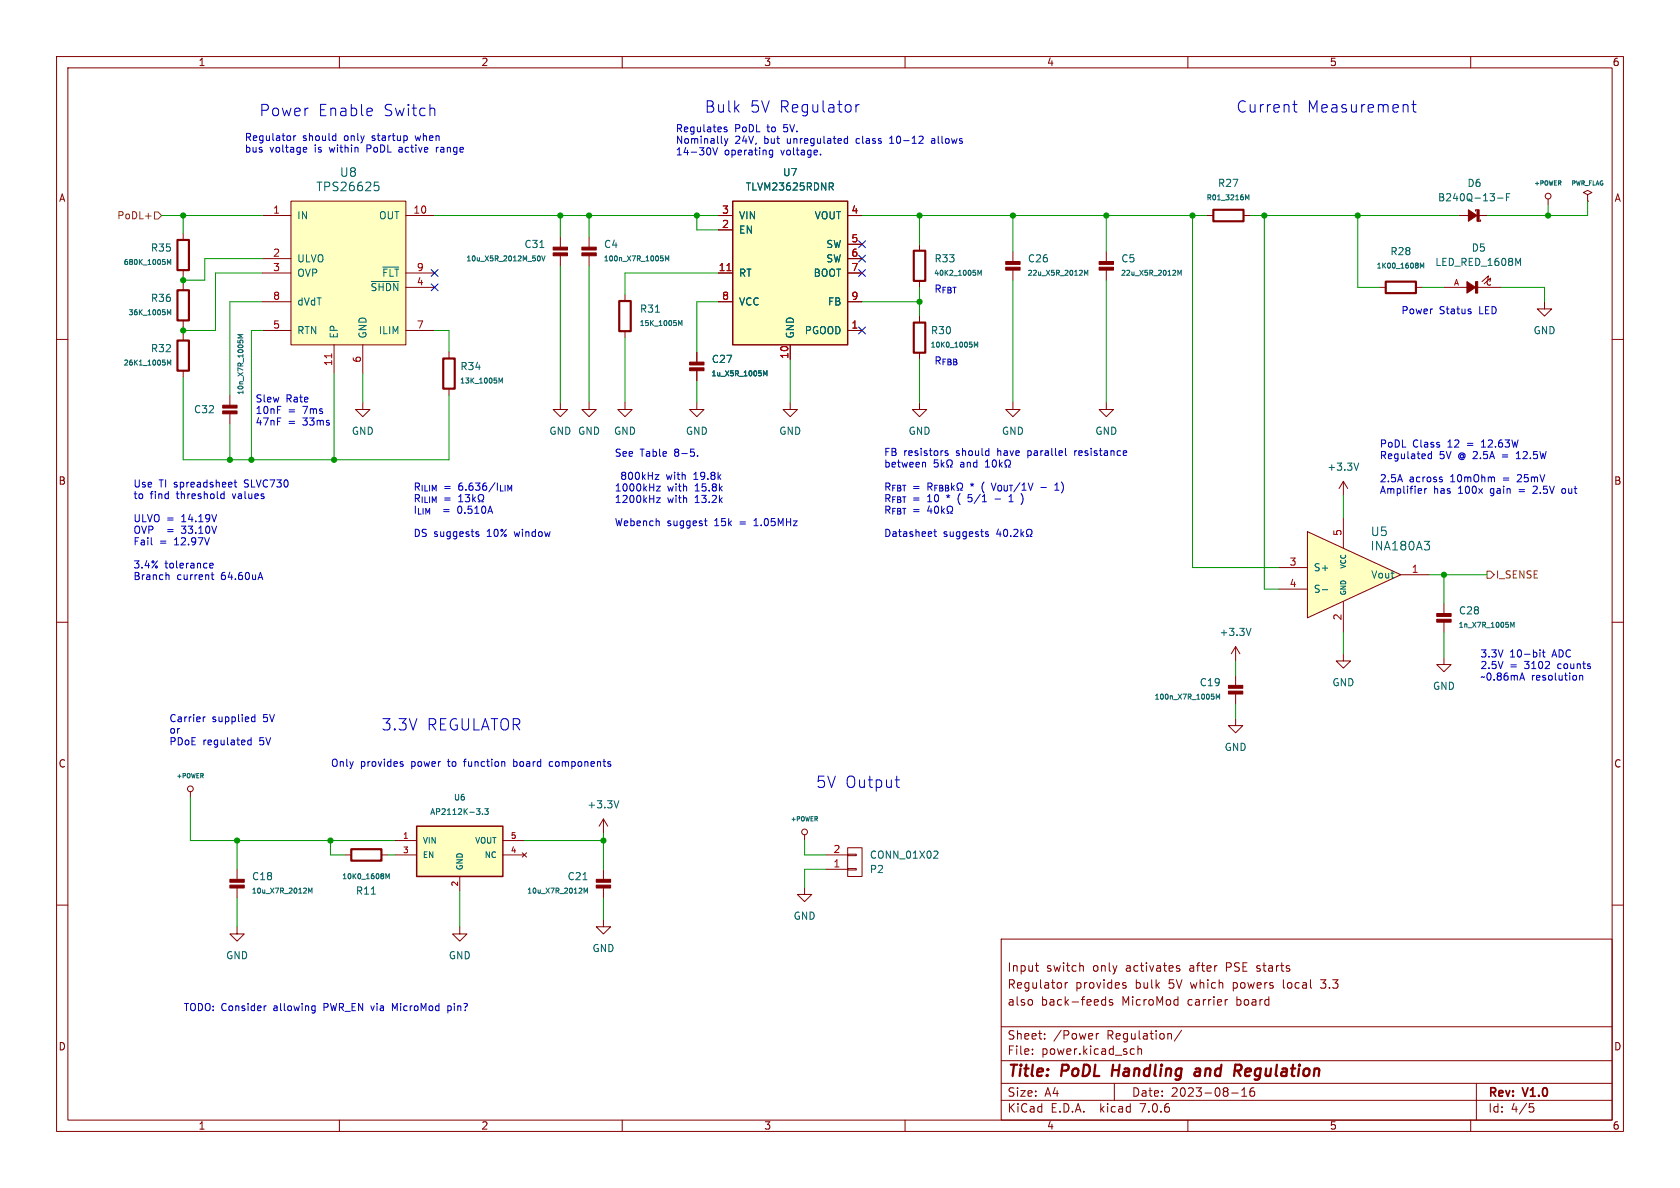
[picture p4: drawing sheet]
<svg xmlns="http://www.w3.org/2000/svg" width="297mm" height="210mm" viewBox="0 0 297 210" stroke-linecap="round" stroke-linejoin="round" font-family="sans-serif">
<g fill="none" stroke="#840000" stroke-width=".18">
<path d="M10 10h277v190h-277zM12 12h273v186h-273zM60 10v2M110 10v2M160 10v2M210 10v2M260 10v2M10 60h2M285 60h2M99.1 71.1v1.3h1.2l-1.2 1.3-1.3-1.3h1.3M195.6 71.1v1.3h1.2l-1.2 1.3-1.3-1.3h1.3M10 110h2"/>
<path d="M285 110h2M10 160h2M285 160h2M177 166h108v32h-108zM182.5 176.8v.8M183 170.7h.6M183.3 171.6l.3 .1M188.3 173.7v1M188.7 173.7l-.2 .1-.2 .2M191.3 170.7l.2 .2v.8M194.9 177.6h.6M194.9 176.8h.6"/>
<path d="M195.5 176.2v1.5M196.7 176.8l-.4-.1-.2 .2 .1 .2 .5 .2v.3h-.6M198.5 173.8h.5M198.5 174.1l.4 .1 .2 .2-.1 .2-.4 .1M208 170.8h.5M208 171.1l.5 .2 .1 .2-.2 .2-.4-.1M208.1 176.7l.1 .1M208.2 176.2v1.5M208.2 177.6l-.1 .1M217 176.7l-.3 .1M233.5 173.2h.9M233.5 174.6l.2 .1"/>
<path d="M60 198v2M110 198v2M160 198v2M177 194.5h108M177 191.5h108M177 187.5h108M177 181.5h108M182.5 186.3v.1M182.5 185.5v.1M184.7 183.6v.1M184.7 182.8v.1M193.8 182.7v1"/>
<path d="M194.2 182.7l-.2 .1-.2 .2M197 191.5v3M200.1 185.4l.4 .1M200.5 186.3l-.4 .1M201.2 185.5l.2-.1 .3 .1 .1 .9M201.2 184.9v1.5M207 182.8l.1 .9M208.9 182.1l-1.3 2M210 198v2M217.7 193.2h1.2M219.5 193.8h.9M219.5 192.7l.5-.4v1.5"/>
<path d="M221.2 192.4a1.17 1.17 0 0 0-.1 1.3h.6l.1-.5-.3-.3h-.3l-.2 .3M260 198v2M261 191.5v6.5M270.4 195.1h.7M270.5 195.7h.4l.3 .3-.2 .5-.5 .1"/>
</g>
<path d="M196.8 188.2l-.3 2M211.4 189l.2-.1 .5 .1M212.2 189.4h-.7a.4 .4 0 0 0-.3 .4 .4 .4 0 0 0 .2 .4l.7-.1M218.4 188.2l.9 .1a.58 .58 0 0 1-.3 1M218.8 189.3l.5 .9" fill="none" stroke="#840000" stroke-width=".4"/>
<path d="M231.1 94l16.5 7.6-16.5 7.6z" fill="#ffffc2"/>
<g fill="none" stroke="#840000" stroke-width=".18">
<path d="M46.4 38.1h5M51.4 35.6h20.4v25.4h-20.4zM71.8 38.1h5M127 38.1h2.5M149.9 38.1h2.5M213.4 38.1h1.1M219.8 38.1h1.2M257.8 38.1h1.8M261.1 37.1h-.2v.2M261.1 38.1h1.8M261.7 38.9v.2h-.2M273.7 35.2v1"/>
<path d="M280.7 34.4l.7-.4-.7-.3-.8 .3 .8 .4v1.2M280.7 35.6h.1M32.4 41.3v1.1M32.4 47.8v1.1M32.4 50.2v1.1M32.4 56.6v1.2M32.4 59.1v1.1M46.4 48.3h5M46.4 45.7h5M46.4 58.4h5M46.4 53.3h5M71.8 48.3h5"/>
<path d="M71.8 50.8h5M71.8 58.4h5M99.1 41.9v1.8M99.1 45.2v1.8M104.1 41.9v1.8M104.1 45.2v1.8M110.5 52.1v1.1M110.5 58.5v1.2M127 48.3h2.5M127 53.3h2.5M127 40.6h2.5M149.9 48.3h2.5"/>
<path d="M149.9 45.7h2.5M149.9 58.4h2.5M149.9 53.3h2.5M149.9 43.2h2.5M162.6 43.2v1.1M162.6 49.7v1.1M162.6 55.9v1.1M179.1 44.5v1.7M179.1 47.8v1.7M195.6 44.5v1.7M195.6 47.8v1.7M243.8 50.8h1.2"/>
<path d="M250.3 50.8h1.2M255.3 50.8h4.4M261 50.8h4.4M263 49.4l.1-.6-1.1 1M273 53.3v1.3h1.3l-1.3 1.3-1.2-1.3h1.2M32.4 65.5v1.2M40.6 69.9v1.7M40.6 73.2v1.7M59.1 61v5M64.1 71.1v1.3h1.3l-1.3 1.3-1.2-1.3h1.2M64.1 61v5M79.4 62.2v1.2"/>
<path d="M79.4 68.7v1.2M104.1 71.1v1.3h1.3l-1.3 1.3-1.2-1.3h1.2M110.5 71.1v1.3h1.3l-1.3 1.3-1.3-1.3h1.3M123.2 71.1v1.3h1.3l-1.3 1.3-1.3-1.3h1.3M123.2 62.2v1.8M123.2 65.5v1.8M139.7 71.1v1.3h1.3l-1.3 1.3-1.3-1.3h1.3M139.7 61v2.5M162.6 71.1v1.3h1.2l-1.2 1.3-1.3-1.3h1.3M162.6 62.4v1.1M179.1 71.1v1.3h1.2l-1.2 1.3-1.3-1.3h1.3M231.1 94l16.5 7.6-16.5 7.6z"/>
<path d="M237.5 85.1v2.5M237.5 91.4v5.5M237.5 85.1l-.8 1.3M237.5 85.1l.8 1.3M218.4 114.3l-.7 1.3M218.4 114.3v2.5M218.4 119.4v1.8M218.4 114.3l.8 1.3M226.1 100.3h5M226.1 104.1h5M237.5 115.6v1.2h1.3l-1.3 1.3-1.3-1.3h1.3M237.5 106.3v5.5"/>
<path d="M247.6 101.6h5.1M255.3 116.2v1.3h1.2l-1.2 1.2-1.3-1.2h1.3M255.3 106.7v1.8M255.3 110v1.8M33.7 140v1M218.4 127v1.3h1.3l-1.3 1.2-1.2-1.2h1.2M218.4 122.7v1.8M41.9 153.7v1.7M41.9 157v1.8M61 151.1h1.1M67.4 151.1h1.2M69.8 151.1h3.9"/>
<path d="M69.8 148.6h3.9M81.3 154.9v2.6M88.9 151.1h3.8M88.9 148.6h3.8M92.3 150.7l.8 .8M93.1 150.7l-.8 .8M106.7 144.8l-.8 1.3M106.7 144.8v2.5M106.7 153.7v1.7M106.7 157v1.8M106.7 144.8l.7 1.3M142.2 147.6v1"/>
<path d="M142.2 156.8v1.3h1.3l-1.3 1.3-1.2-1.3h1.2M146 151.1h3.9M146 153.7h3.9M149.9 151h1.5v.3h-1.5zM149.9 153.5h1.5v.3h-1.5zM149.9 149.9h2.5v5h-2.5zM41.9 163.8v1.3h1.3l-1.3 1.3-1.3-1.3h1.3M81.3 163.8v1.3h1.2l-1.2 1.3-1.3-1.3h1.3M106.7 162.6v1.2h1.2l-1.2 1.3-1.3-1.3h1.3"/>
<circle cx="273.7" cy="34.7" r=".51"/>
<circle cx="33.7" cy="139.4" r=".51"/>
<circle cx="142.2" cy="147.1" r=".51"/>
</g>
<g fill="none" stroke="#006464" stroke-width=".18">
<path d="M66.2 32.2h.7M66.3 32.8h.4l.3 .3-.1 .5-.6 .1M146.6 32.3h.5l.2 .3-.1 .3-.6 .1M146.9 33l.4 .6M220.2 34.4l.3 .7 .3-.7v.9M264.7 35h1M266.3 34.8h.4M266.9 34.2h-.6v1.3M29.6 46.8v-.9l.3 .6 .3-.6v.9M29.6 54.8l.3 .6 .3-.6v.8M42.9 59.1h-.8l.6 .3-.6 .3h.8M65.6 49.8h4.9"/>
<path d="M67.7 47.2h2.8M95.2 45.2a.47 .47 0 0 1 .3 .5 .47 .47 0 0 1-.3 .4M95.4 43.8h.8M95.8 45.2l.3 .9 .3-.9M115.9 55.2h.7M117.6 46.1v-.9l.3 .7 .3-.7v.9M120 56.7l.3 .6 .3-.6v.9M172.9 48.7v-.9l.3 .6 .3-.6v.9M191.7 48.7v-.9l.3 .6 .3-.6v.9M208.2 48.7v-.9l.3 .6 .3-.6v.9M251.1 47.4v-.9l.3 .6 .3-.6v.9M268.4 46.6l.4-.9v1.2"/>
<path d="M29.6 64.5v-.9l.3 .7 .3-.7v.9M88.2 66.8l.3 .7 .3-.7v.9M135 66.4v-.8l.3 .6 .3-.6v.8M172.2 61.4v-.9l.3 .6 .3-.6v.9M240.2 81.9l-.4 1.2M251.8 95.7h.9l-.5 .6M252.4 96.3l.3 .3v.3l-.3 .3M221.2 111.1l-.5 1.2M233.8 104.2h.9M267.1 110.9v-.9l.3 .6 .3-.6v.9M215 123.6v-.9l.3 .6 .3-.6v.9M54.6 157.9v-.9l.3 .6 .3-.6v.9"/>
<path d="M65.6 158.1h.8M68.2 155.3v-.8l.3 .6 .3-.6v.8M84.2 143h.7l-.4 .3M84.8 143.4l.1 .1-.1 .4M85.3 143.9v.1M85.7 143h.6l-.3 .3 .3 .1v.5l-.2 .1-.4-.1M103.1 155.5h.7M103.3 157.9v-.9l.3 .6 .3-.6v.9M109.4 141.5l-.4 1.3M165.3 150.4l.4 .1 .1 .3-.8 .9h.8"/>
</g>
<path d="M214.5 37.1h5.3v2h-5.3zM31.4 51.3h2v5.3h-2zM31.4 42.4h2v5.4h-2zM109.5 53.2h2v5.3h-2zM161.5 44.3h2.1v5.4h-2.1zM161.5 57h2.1v5.4h-2.1zM245 49.8h5.3v2h-5.3zM31.4 60.2h2v5.3h-2zM78.4 63.4h2v5.3h-2zM62.1 150.1h5.3v2h-5.3z" fill="none" stroke="#840000" stroke-width=".38"/>
<g fill="#ffffc2" stroke="#ffffc2" stroke-width=".18">
<path d="M51.4 35.6h20.4v25.4h-20.4z"/>
<path d="M73.7 146.1h15.2v8.8h-15.2z"/>
<path d="M129.5 35.6h20.4v25.4h-20.4z"/>
</g>
<path d="M128.5 47.8h.7M58.6 62.5v.8" fill="none" stroke="#a90000" stroke-width=".18"/>
<g fill="#840000" stroke="#840000" stroke-width=".18">
<path d="M40.6 156.5h2.6v.5h-2.6z"/>
<path d="M40.6 155.4h2.6v.6h-2.6z"/>
<path d="M102.9 44.7h2.5v.5h-2.5z"/>
<path d="M102.9 43.7h2.5v.5h-2.5z"/>
<path d="M39.4 72.6h2.5v.6h-2.5z"/>
<path d="M39.4 71.6h2.5v.5h-2.5z"/>
<path d="M105.4 156.5h2.5v.5h-2.5z"/>
<path d="M105.4 155.4h2.5v.6h-2.5z"/>
<path d="M261.1 37.1h.4v2h-.4z"/>
<path d="M259.6 37.1l1.5 1-1.5 1z"/>
<path d="M121.9 65h2.6v.5h-2.6z"/>
<path d="M121.9 64h2.6v.5h-2.6z"/>
<path d="M217.2 122.2h2.5v.5h-2.5z"/>
<path d="M217.2 121.2h2.5v.5h-2.5z"/>
<path d="M97.8 44.7h2.5v.5h-2.5z"/>
<path d="M97.8 43.7h2.5v.5h-2.5z"/>
<path d="M260.9 49.8h.3v2h-.3z"/>
<path d="M259.3 49.8l1.6 1-1.6 1z"/>
<path d="M194.3 47.2h2.5v.6h-2.5z"/>
<path d="M194.3 46.2h2.5v.5h-2.5z"/>
<path d="M177.8 47.2h2.5v.6h-2.5z"/>
<path d="M177.8 46.2h2.5v.5h-2.5z"/>
<path d="M254 109.5h2.5v.5h-2.5z"/>
<path d="M254 108.5h2.5v.5h-2.5z"/>
</g>
<path d="M129.5 35.6h20.4v25.4h-20.4zM73.7 146.1h15.2v8.8h-15.2z" fill="none" stroke="#840000" stroke-width=".25"/>
<path d="M25.7 38.2h1M27.3 37.5h.6l.7 .6-.7 .6h-.6zM262.9 101h.6l.7 .6-.7 .6h-.6z" fill="none" stroke="#725600" stroke-width=".18"/>
<g fill="none" stroke="#0000c2" stroke-width=".18">
<path d="M65.5 19.1l.2 .1 .1 .4-.9 .2M76.6 19.1l.3 .3v1.1M151.3 18.5v1.3M151.9 18.5a.51 .51 0 0 0-.6 .4M228.5 18.5h.8M228.8 17.8v1.7l.1 .2 .4 .1M248.8 18.6l.1 1.2M249.6 18.5h.7M249.9 17.8v1.7l.1 .2 .3 .1M51.9 24v.8M52.3 24l-.4 .2M53.8 26l.4 .1v.2l-.6 .2"/>
<path d="M54.2 26.8l-.4 .1M59 24l.4 .1M59.4 23.6v1.2M59.4 24.8h-.4M65.7 20.4l-.2 .1M70.7 26l-.1 .1M70.7 26.4l-.2 .2 .2 .3M71.9 24.1v.6M77.1 26v.9M77.5 26l-.4 .3M126 26.1l.4 1.3 .5-1.3M128.1 24.5l.3 .8"/>
<path d="M128.4 25.3l-.2 .4M128.5 22.5h-.3l-.2 .1 .1 .2 .4 .1v.3h-.5M128.7 24.5l-.3 .8M136.6 26.5v1.1l-.2 .2-.3-.1M136.6 26.6l-.4-.1-.2 .3 .1 .5h.5M145.1 27.3v.1M149.2 25.1l.3 .2h.3M149.8 24.1v1.2M149.8 24.6l-.3-.1-.3 .2M157.3 25.3h.7M157.5 24.3l-.2 .1M163 24.1l.2 .2-.1 .3-.7 .7h.8"/>
<path d="M165.1 24.5l-.4 .1M165.1 24.9h-.3l-.1 .1v.3h.4M259.9 55l.2 .2-.2 .3M259.9 54.6l.1 .1M167.6 79.7h-.3l-.2 .2v.1l.5 .2v.3h-.5M188.4 79.3v1l.1 .2M190 79.7v.8M190.2 79.7l-.2 .2M253.1 79.8v1.3M261.9 79h.7M262 78.1h-.1M268.3 80l-.2 .2"/>
<path d="M26.8 96.3h.1M37.1 100l.6-.1-.1-.3h-.3l-.2 .1v.7h.5M39.1 88l.2 .1h.3M39.6 86.9v1.2M39.6 87.4l-.3-.1-.2 .1M41.4 85.3h.5M41.6 84.8v1.1l.3 .2M81.1 88.7h.7M81.2 87.7l-.1 .1M81.5 87.4v1.3M83 87.4l-.4 .5 .4 .1v.6l-.2 .1-.6-.1M83.6 87.4v1.3"/>
<path d="M83.7 88.2l.4 .5M84.1 87.9l-.5 .4M84.2 94.4l.5 .2-.1 .2h-.3M84.2 94.1h.4M84.6 87.6a.6 .6 0 0 0 .2 .9v.2h-.3M85.5 87.6a.6 .6 0 0 1-.3 .9v.2h.3M115.8 83.9h.7l-.7 .9h.7M116.1 86h.6l-.6 .8h.6M116.1 88h.6l-.6 .8h.6M123.3 80.5v.2M124.5 92.1h.5M124.7 91.7v1.1l.3 .1"/>
<path d="M133.3 92.9h.7M133.4 92h-.1M156.6 86.1l.6-.1 .1-.2v-.3l-.7-.1v1.3M156.6 89.5v1.2M156.9 86.1l.4 .6M156.9 90.1l.4 .6M157.3 89.7l-.1 .4h-.6M157.8 86.3h.4M157.8 90.4h.4M158.3 85.8h-.5v1M158.3 89.9h-.5v1M158.7 86.3h.3"/>
<path d="M158.7 85.8h.3l.2 .2-.2 .3 .2 .1 .1 .2-.2 .2h-.4zM158.7 89.9h.3l.2 .2-.2 .3 .2 .1 .1 .2-.2 .2h-.4zM158.7 90.4h.3M159.6 85.8h.5M159.6 89.9h.5M159.9 85.8v1M159.9 89.9v1M163.3 81.7l.3 .2v.7M164.1 86.1l.6-.1 .1-.2-.1-.3-.6-.1v1.3M164.3 89.4l-.3 .9h.8M164.4 86.1l.4 .6M164.6 89.9v.8"/>
<path d="M165.1 94h.5M165.2 81.3l-.1 .6 .2-.1h.4l.2 .5-.3 .3-.5-.2M165.3 93.6v1.1l.3 .1M165.3 89.7l-.1 .6 .1 .3 .2 .1 .4-.2v-.8M165.3 86.3h.3M165.7 85.8h-.4v1M166.1 86.3h.4M166.1 85.8h.4l.2 .2-.2 .3 .2 .1v.2l-.2 .2h-.4zM166.4 81.3v1.3M166.5 89.5v1.2M166.5 82.1l.4 .5M166.6 90.3l.4 .4"/>
<path d="M166.9 81.7l-.5 .5M167 89.9l-.5 .5M167.1 85.8h.4l.2 .2-.2 .3 .2 .1v.2l-.2 .2h-.4zM167.1 86.3h.4M167.4 82.6h.3v-.3a.54 .54 0 0 1-.3-.7 .54 .54 0 0 1 .8-.2 .58 .58 0 0 1-.2 .9v.3h.3M167.4 90.7h.3v-.2a.54 .54 0 0 1-.2-.7 .54 .54 0 0 1 .7-.3 .58 .58 0 0 1-.1 1v.2h.3M168.2 85.4v1.3M168.3 86.2l.4 .5M168.7 85.8l-.5 .5M169.2 86.7h.3v-.3a.54 .54 0 0 1-.3-.7 .54 .54 0 0 1 .8-.3 .58 .58 0 0 1-.1 1v.3h.3M171.1 88.6l.2 .1M171.8 87.4h-.6l-.1 .6 .2-.1"/>
<path d="M174.2 82.6h.7M174.2 81.7l.4-.4v1.3M174.3 94.4l.5 .2-.1 .2h-.4M174.3 94.1h.4M175.2 85.4l.5 1.3M175.5 81.4l.2-.1a.68 .68 0 0 1 .5 .6 .68 .68 0 0 1-.5 .7l-.2-.2-.1-.3zM175.9 88.2h1M176.5 93.5l-.3 .9h.8M176.7 81.3v1.3M176.8 82.1l.4 .5M176.8 94v.8M177.2 81.7l-.5 .5"/>
<path d="M177.6 93.6h.1a.68 .68 0 0 1 .5 .6 .68 .68 0 0 1-.5 .6 .84 .84 0 0 1-.1-1.2zM178 81.3l-.2 .1a.58 .58 0 0 0 .2 .9v.3h-.3M178.3 81.3l.1 .1a.58 .58 0 0 1-.1 .9v.3h.3M178.4 88.7h.7M178.5 87.7l-.1 .1M178.7 94.7v.1M178.7 87.4v1.3M179.2 93.7l.5-.1 .3 .3-.8 .9h.8M180.5 93.6v1.2M180.6 94.4l.4 .4M180.7 87.6a1.48 1.48 0 0 1-.2 1.6M181 94l-.5 .5"/>
<path d="M181.5 94.8h.3v-.2a.54 .54 0 0 1-.3-.7 .54 .54 0 0 1 .8-.3 .58 .58 0 0 1-.2 1v.2h.3M186.5 86.7h.7M186.5 85.8l.4-.4v1.3M251.9 86.4v.8M252.2 86.4l-.3 .2M253.1 80.3l-.4-.1-.2 .3 .1 .5h.5M254.8 84.7l.2 .2-.2 .3M254.8 84.3l.1 .1M268.1 81.1h.7M271.2 85.9l-.2 .2M271.7 86.5l-.7 .7h.8M276.5 86.4h-.3l-.1 .2 .1 .5 .3 .1"/>
<path d="M29.5 101.6l.4 .2v.7M37.3 101.6h.5M37.5 101.2v1.1l.3 .2M46 101.2l.5 1.3M268.8 119.9h.6M269.1 119l.4 1.2M272.2 114.9v.1M272.2 115.3v.8M272.7 115.3h.4M272.8 114.9v1.1l.3 .1M279.3 119.5l.1-.1 .3 .1 .1 .7M279.3 119.4v.8"/>
<path d="M35.9 126.7v.9M36.3 126.7l-.4 .3M44.4 130.4v1.3M44.4 130.9l-.4-.1-.2 .3 .1 .5h.5M44.6 126.8h.5M44.6 127.5h.5M45.1 126.3v1.3M70.9 135.1h.3l.1 .2-.2 .2h-.2M70.9 134.6l.3 .1M89.2 134.7v.8M90.8 134.2v1.3M90.8 135.4l.1 .1"/>
<path d="M90.9 134.6l-.1 .1M97.6 134.6l-.4 .1-.1 .2 .1 .5 .4 .1M158.2 137.9h.8M158.5 138.9l.1 .2 .4 .1M47.1 177.8l-.4 .3M55.3 177.8l.4 .1M55.7 177.8v1l-.1 .2-.3 .1M55.7 178.6l-.4 .1M69.8 178.3l-.4-.9v1.3M79.2 178.6l.3 .1M79.2 177.8v1.3M79.5 177.8l-.3 .1"/>
</g>
<g fill="none" stroke="#009600" stroke-width=".18">
<path d="M28.6 38.1h17.8M32.4 38.1v3.2M76.8 38.1h50.2M99.1 38.1v3.8M104.1 38.1v3.8M123.2 38.1v2.5h3.8M152.4 38.1h61M162.6 38.1v5.1M179.1 38.1v6.4M195.6 38.1v6.4M210.8 38.1v62.2h15.3M221 38.1h36.8"/>
<path d="M223.5 38.1v66h2.6M240 38.1v12.7h3.8M273.7 36.2v1.9M280.7 35.6v2.5h-17.8M32.4 48.9v1.3M32.4 57.8v1.3M46.4 48.3h-8.3v10.1h-5.7M46.4 58.4h-2v22.9M46.4 45.7h-10.2v3.8h-3.8M46.4 53.3h-5.8v16.6M76.8 58.4h2.6v3.8M99.1 47v24.1"/>
<path d="M104.1 47v24.1M110.5 59.7v11.4M127 48.3h-16.5v3.8M127 53.3h-3.8v8.9M152.4 53.3h10.2M162.6 50.8v5.1M179.1 49.5v21.6M195.6 49.5v21.6M251.5 50.8h3.8M265.4 50.8h7.6v2.5M32.4 66.7v14.6h47v-11.4M40.6 74.9v6.4"/>
<path d="M59.1 66v15.3M64.1 66v5.1M123.2 67.3v3.8M139.7 63.5v7.6M162.6 63.5v7.6M237.5 87.6v3.8M218.4 116.8v2.6M237.5 111.8v3.8M252.7 101.6h10.2M255.3 101.6v5.1M255.3 111.8v4.4M218.4 124.5v2.5"/>
<path d="M33.7 141v7.6h36.1M41.9 148.6v5.1M41.9 158.8v5M58.4 148.6v2.5h2.6M68.6 151.1h1.2M81.3 157.5v6.3M92.7 148.6h14M106.7 147.3v6.4M106.7 158.8v3.8M142.2 148.6v2.5h3.8M146 153.7h-3.8v3.1"/>
</g>
<path d="M76.2 50.2l1.2 1.2M76.2 47.7l1.2 1.2M77.4 50.2l-1.2 1.2M77.4 47.7l-1.2 1.2M151.8 42.6l1.2 1.2M151.8 45.1l1.2 1.2M151.8 47.7l1.2 1.2M151.8 57.8l1.2 1.2M153 42.6l-1.2 1.2M153 45.1l-1.2 1.2M153 47.7l-1.2 1.2M153 57.8l-1.2 1.2" fill="none" stroke="#000084" stroke-width=".18"/>
<g fill="#009600" stroke="#009600" stroke-width=".18">
<circle cx="162.6" cy="38.1" r=".46"/>
<circle cx="179.1" cy="38.1" r=".46"/>
<circle cx="162.6" cy="53.3" r=".46"/>
<circle cx="195.6" cy="38.1" r=".46"/>
<circle cx="210.8" cy="38.1" r=".46"/>
<circle cx="104.1" cy="38.1" r=".46"/>
<circle cx="99.1" cy="38.1" r=".46"/>
<circle cx="123.2" cy="38.1" r=".46"/>
<circle cx="32.4" cy="49.5" r=".46"/>
<circle cx="40.6" cy="81.3" r=".46"/>
<circle cx="59.1" cy="81.3" r=".46"/>
<circle cx="44.4" cy="81.3" r=".46"/>
<circle cx="32.4" cy="38.1" r=".46"/>
<circle cx="32.4" cy="58.4" r=".46"/>
<circle cx="255.3" cy="101.6" r=".46"/>
<circle cx="58.4" cy="148.6" r=".46"/>
<circle cx="106.7" cy="148.6" r=".46"/>
<circle cx="41.9" cy="148.6" r=".46"/>
<circle cx="223.5" cy="38.1" r=".46"/>
<circle cx="240" cy="38.1" r=".46"/>
<circle cx="273.7" cy="38.1" r=".46"/>
</g>
<g font-size="2.8" fill="#0000c2">
<text x="45.7" y="20.7">Power</text>
<text x="56.2" y="20.7">Enable</text>
<text x="67.7" y="20.7">Switch</text>
<text x="124.5" y="20.1">Bulk</text>
<text x="132.5" y="20.1">5V Regulator</text>
<text x="218.4" y="20.1">Current</text>
<text x="231" y="20.1">Measurement</text>
<text x="67.3" y="129.3">3.3V</text>
<text x="75.4" y="129.3">REGULATOR</text>
<text x="144.1" y="139.5">5V Output</text>
</g>
<g font-size="2.8" fill="#840000">
<text x="178" y="190.9">Title:</text>
<text x="187.7" y="190.9">PoDL</text>
<text x="197.4" y="190.9">Handling</text>
<text x="212.9" y="190.9">and</text>
<text x="220.6" y="190.9">Regulation</text>
</g>
<g font-size="2.1" fill="#006464">
<text x="55.8" y="34">TPS26625</text>
<text x="60" y="31.5">U8</text>
<text x="242.2" y="95">U5</text>
<text x="242.2" y="97.5">INA180A3</text>
</g>
<g font-size="2.1" fill="#840000">
<text x="178" y="172">Input</text>
<text x="184.9" y="172">switch</text>
<text x="193.2" y="172">only</text>
<text x="199.2" y="172">activates</text>
<text x="210.6" y="172">after</text>
<text x="217.1" y="172">PSE starts</text>
<text x="178" y="178">also</text>
<text x="178" y="175">Regulator</text>
<text x="184" y="178">back-feeds</text>
<text x="190.1" y="175">provides</text>
<text x="198.4" y="178">MicroMod</text>
<text x="200.7" y="175">bulk</text>
<text x="206.8" y="175">5V which</text>
<text x="210.1" y="178">carrier</text>
<text x="218.4" y="175">powers</text>
<text x="218.8" y="178">board</text>
<text x="227.4" y="175">local</text>
<text x="234.2" y="175">3.3</text>
<text x="178" y="184">Sheet:</text>
<text x="186.2" y="184">/Power</text>
<text x="195.7" y="184">Regulation/</text>
<text x="178" y="186.7">File:</text>
<text x="184.1" y="186.7">power.kicad_sch</text>
<text x="178" y="196.9">KiCad</text>
<text x="178" y="194.1">Size:</text>
<text x="184.7" y="194.1">A4</text>
<text x="185.7" y="196.9">E.D.A.</text>
<text x="194.6" y="196.9">kicad</text>
<text x="200" y="194.1">Date:</text>
<text x="201.8" y="196.9">7.0.6</text>
<text x="207" y="194.1">2023-08-16</text>
<text x="263" y="194.3">Rev:</text>
<text x="263" y="196.9">Id:</text>
<text x="267.1" y="196.9">4/5</text>
<text x="269.4" y="194.3">V1.0</text>
</g>
<g font-size="1.8" fill="#840000">
<text x="35" y="11.9">1</text>
<text x="85" y="11.9">2</text>
<text x="135" y="11.9">3</text>
<text x="185" y="11.9">4</text>
<text x="235" y="11.9">5</text>
<text x="285" y="11.9">6</text>
<text x="10.3" y="35.9">A</text>
<text x="285.3" y="35.9">A</text>
<text x="10.3" y="85.9">B</text>
<text x="285.3" y="85.9">B</text>
<text x="10.3" y="135.9">C</text>
<text x="285.3" y="135.9">C</text>
<text x="10.3" y="185.9">D</text>
<text x="285.3" y="185.9">D</text>
<text x="35" y="199.9">1</text>
<text x="85" y="199.9">2</text>
<text x="135" y="199.9">3</text>
<text x="185" y="199.9">4</text>
<text x="235" y="199.9">5</text>
<text x="285" y="199.9">6</text>
</g>
<g font-size="1.8" fill="#0000c2">
<text x="119.4" y="23.5">Regulates</text>
<text x="129.9" y="23.5">PoDL</text>
<text x="135.8" y="23.5">to</text>
<text x="138.8" y="23.5">5V.</text>
<text x="43.2" y="25">Regulator</text>
<text x="43.2" y="27.1">bus</text>
<text x="47.7" y="27.1">voltage</text>
<text x="53.5" y="25">should</text>
<text x="55.7" y="27.1">is</text>
<text x="58.5" y="27.1">within</text>
<text x="60.9" y="25">only</text>
<text x="65.3" y="27.1">PoDL</text>
<text x="66" y="25">startup</text>
<text x="71.2" y="27.1">active</text>
<text x="73.9" y="25">when</text>
<text x="78" y="27.1">range</text>
<text x="119.4" y="25.5">Nominally</text>
<text x="119.4" y="27.6">14-30V</text>
<text x="128" y="27.6">operating</text>
<text x="129.9" y="25.5">24V,</text>
<text x="135.2" y="25.5">but</text>
<text x="138.2" y="27.6">voltage.</text>
<text x="139.4" y="25.5">unregulated</text>
<text x="151.8" y="25.5">class</text>
<text x="158" y="25.5">10-12</text>
<text x="165.5" y="25.5">allows</text>
<text x="165.1" y="51.8">R_{FBT}</text>
<text x="247.6" y="55.6">Power</text>
<text x="254.4" y="55.6">Status</text>
<text x="261.6" y="55.6">LED</text>
<text x="165.1" y="64.5">R_{FBB}</text>
<text x="45.1" y="71.2">Slew</text>
<text x="50.5" y="71.2">Rate</text>
<text x="45.1" y="73.3">10nF</text>
<text x="45.1" y="75.3">47nF</text>
<text x="50.9" y="73.3">=</text>
<text x="50.9" y="75.3">=</text>
<text x="53.7" y="73.3">7ms</text>
<text x="53.7" y="75.3">33ms</text>
<text x="108.6" y="80.8">See</text>
<text x="113.1" y="80.8">Table</text>
<text x="119.3" y="80.8">8-5.</text>
<text x="156.2" y="80.7">FB</text>
<text x="156.2" y="82.7">between</text>
<text x="159.7" y="80.7">resistors</text>
<text x="169.1" y="80.7">should</text>
<text x="169.9" y="82.7">and</text>
<text x="176.6" y="80.7">have</text>
<text x="182.1" y="80.7">parallel</text>
<text x="190.6" y="80.7">resistance</text>
<text x="243.8" y="79.2">PoDL</text>
<text x="243.8" y="81.2">Regulated</text>
<text x="249.7" y="79.2">Class</text>
<text x="254.4" y="81.2">5V</text>
<text x="256" y="79.2">12</text>
<text x="257.9" y="81.2">@ 2.5A</text>
<text x="259.6" y="79.2">=</text>
<text x="262.4" y="79.2">12.63W</text>
<text x="266" y="81.2">=</text>
<text x="268.7" y="81.2">12.5W</text>
<text x="23.5" y="86.3">Use</text>
<text x="23.5" y="88.3">to</text>
<text x="26.5" y="88.3">find</text>
<text x="28.1" y="86.3">TI spreadsheet</text>
<text x="31.3" y="88.3">threshold</text>
<text x="41.4" y="88.3">values</text>
<text x="43.5" y="86.3">SLVC730</text>
<text x="73" y="86.8">R_{ILIM}</text>
<text x="73" y="88.9">R_{ILIM}</text>
<text x="78.4" y="86.8">=</text>
<text x="78.4" y="88.9">=</text>
<text x="81.2" y="86.8">6.636/I_{LIM}</text>
<text x="108.6" y="87">1000kHz</text>
<text x="108.6" y="89">1200kHz</text>
<text x="109.8" y="84.9">800kHz</text>
<text x="117.9" y="84.9">with</text>
<text x="118" y="87">with</text>
<text x="118" y="89">with</text>
<text x="122.9" y="84.9">19.8k</text>
<text x="123" y="87">15.8k</text>
<text x="123" y="89">13.2k</text>
<text x="156.2" y="88.9">R_{FBT} 10</text>
<text x="161.3" y="86.8">=</text>
<text x="161.3" y="88.9">=</text>
<text x="167.6" y="88.9">*</text>
<text x="169.8" y="88.9">(</text>
<text x="171.8" y="88.9">5/1</text>
<text x="171.9" y="86.8">*</text>
<text x="174" y="86.8">(</text>
<text x="176" y="86.8">V_{OUT}/1V</text>
<text x="187.6" y="86.8">1)</text>
<text x="243.8" y="85.3">2.5A</text>
<text x="243.8" y="87.4">Amplifier</text>
<text x="249.1" y="85.3">across</text>
<text x="253.4" y="87.4">has</text>
<text x="256.5" y="85.3">10mOhm</text>
<text x="257.9" y="87.4">100x</text>
<text x="263.7" y="87.4">gain</text>
<text x="266" y="85.3">=</text>
<text x="268.7" y="85.3">25mV</text>
<text x="269" y="87.4">=</text>
<text x="271.7" y="87.4">2.5V</text>
<text x="277" y="87.4">out</text>
<text x="23.5" y="92.4">ULVO =</text>
<text x="23.5" y="94.4">OVP</text>
<text x="29.4" y="94.4">=</text>
<text x="32.2" y="92.4">14.19V</text>
<text x="32.2" y="94.4">33.10V</text>
<text x="73" y="90.9">I_{LIM}=</text>
<text x="73" y="95">DS suggests</text>
<text x="81.2" y="90.9">0.510A</text>
<text x="86.2" y="95">10%</text>
<text x="91.2" y="95">window</text>
<text x="108.6" y="93.1">Webench</text>
<text x="117.9" y="93.1">suggest</text>
<text x="126.4" y="93.1">15k</text>
<text x="131" y="93.1">=</text>
<text x="133.8" y="93.1">1.05MHz</text>
<text x="156.2" y="95">Datasheet</text>
<text x="161.3" y="90.9">=</text>
<text x="166.8" y="95">suggests</text>
<text x="23.5" y="96.5">Fail</text>
<text x="23.5" y="100.6">3.4%</text>
<text x="28.2" y="96.5">=</text>
<text x="29.1" y="100.6">tolerance</text>
<text x="30.9" y="96.5">12.97V</text>
<text x="23.5" y="102.6">Branch</text>
<text x="31.3" y="102.6">current</text>
<text x="39.2" y="102.6">64.60uA</text>
<text x="261.6" y="116.3">3.3V</text>
<text x="261.6" y="118.4">2.5V</text>
<text x="266.9" y="116.3">10-bit</text>
<text x="266.9" y="118.4">=</text>
<text x="269.6" y="118.4">3102</text>
<text x="274.5" y="116.3">ADC</text>
<text x="275.7" y="118.4">counts</text>
<text x="261.6" y="120.4">~0.86mA</text>
<text x="270.7" y="120.4">resolution</text>
<text x="29.8" y="127.7">Carrier</text>
<text x="29.8" y="129.8">or</text>
<text x="29.8" y="131.8">PDoE</text>
<text x="35.9" y="131.8">regulated</text>
<text x="37.5" y="127.7">supplied</text>
<text x="46" y="131.8">5V</text>
<text x="46.6" y="127.7">5V</text>
<text x="58.4" y="135.6">Only</text>
<text x="63.7" y="135.6">provides</text>
<text x="72.8" y="135.6">power</text>
<text x="79.5" y="135.6">to</text>
<text x="82.5" y="135.6">function</text>
<text x="91.4" y="135.6">board</text>
<text x="98" y="135.6">components</text>
<text x="32.4" y="178.8">TODO: Consider</text>
<text x="48.5" y="178.8">allowing</text>
<text x="57.5" y="178.8">PWR_EN via</text>
<text x="70" y="178.8">MicroMod</text>
<text x="80" y="178.8">pin?</text>
</g>
<g font-size="1.8" fill="#006464">
<text x="131.7" y="33.9">TLVM23625RDNR</text>
<text x="138.3" y="31.3">U7</text>
<text x="215.2" y="33.2">R27</text>
<text x="254.1" y="35.8">B240Q-13-F</text>
<text x="259.3" y="33.2">D6</text>
<text x="52.5" y="39">IN</text>
<text x="66.9" y="39">OUT</text>
<text x="130.6" y="41.5">EN</text>
<text x="130.6" y="39">VIN</text>
<text x="143.9" y="39">VOUT</text>
<text x="26.6" y="44.7">R35</text>
<text x="52.5" y="46.6">ULVO</text>
<text x="92.6" y="44">C31</text>
<text x="106.7" y="44">C4</text>
<text x="146" y="44">SW</text>
<text x="146" y="46.6">SW</text>
<text x="165.1" y="46.6">R33</text>
<text x="181.6" y="46.6">C26</text>
<text x="198.1" y="46.6">C5</text>
<text x="245.7" y="45.3">R28</text>
<text x="253.6" y="47.2">LED_RED_1608M</text>
<text x="260.1" y="44.7">D5</text>
<text x="26.6" y="53.6">R36</text>
<text x="52.5" y="49.1">OVP</text>
<text x="65.4" y="51.7">~{SHDN}</text>
<text x="67.5" y="49.1">~{FLT}</text>
<text x="130.6" y="49.1">RT</text>
<text x="143.7" y="49.1">BOOT</text>
<text x="52.5" y="59.3">RTN</text>
<text x="52.5" y="54.2">dVdT</text>
<text x="59.9" y="59.9" transform="rotate(-90 59.9 59.9)">EP</text>
<text x="65" y="59.9" transform="rotate(-90 65 59.9)">GND</text>
<text x="66.8" y="59.3">ILIM</text>
<text x="113" y="55.5">R31</text>
<text x="130.6" y="54.2">VCC</text>
<text x="140.6" y="59.9" transform="rotate(-90 140.6 59.9)">GND</text>
<text x="142.2" y="59.3">PGOOD</text>
<text x="146.3" y="54.2">FB</text>
<text x="164.5" y="59.3">R30</text>
<text x="271" y="59.3">GND</text>
<text x="26.6" y="62.5">R32</text>
<text x="81.3" y="65.6">R34</text>
<text x="125.7" y="64.4">C27</text>
<text x="34.2" y="73.3">C32</text>
<text x="62.1" y="77.1">GND</text>
<text x="97" y="77.1">GND GND</text>
<text x="108.5" y="77.1">GND</text>
<text x="121.2" y="77.1">GND</text>
<text x="137.7" y="77.1">GND</text>
<text x="160.5" y="77.1">GND</text>
<text x="177" y="77.1">GND</text>
<text x="193.5" y="77.1">GND</text>
<text x="234.5" y="83.4">+3.3V</text>
<text x="232.2" y="101.2">S+</text>
<text x="232.2" y="105">S-</text>
<text x="242.3" y="102.5">Vout</text>
<text x="215.5" y="112.6">+3.3V</text>
<text x="257.8" y="108.8">C28</text>
<text x="212" y="121.5">C19</text>
<text x="235.5" y="121.5">GND</text>
<text x="253.2" y="122.1">GND</text>
<text x="216.4" y="132.9">GND</text>
<text x="103.7" y="143.1">+3.3V</text>
<text x="44.5" y="155.8">C18</text>
<text x="100.2" y="155.8">C21</text>
<text x="153.7" y="154.5">P2</text>
<text x="153.7" y="152">CONN_01X02</text>
<text x="62.8" y="158.3">R11</text>
<text x="140.2" y="162.8">GND</text>
<text x="39.9" y="169.8">GND</text>
<text x="79.2" y="169.8">GND</text>
<text x="104.6" y="168.5">GND</text>
</g>
<g font-size="1.8" fill="#725600">
<text x="20.6" y="39">PoDL+</text>
<text x="264.4" y="102.5">I_SENSE</text>
</g>
<g font-size="1.8" fill="#a90000">
<text x="48.2" y="37.8">1</text>
<text x="73" y="37.8">10</text>
<text x="127.6" y="40.4">2</text>
<text x="127.6" y="37.8">3</text>
<text x="150.4" y="37.8">4</text>
<text x="48.2" y="45.5">2</text>
<text x="150.4" y="42.9">5</text>
<text x="150.4" y="45.5">6</text>
<text x="48.2" y="48">3</text>
<text x="48.2" y="53.1">8</text>
<text x="73.6" y="48">9</text>
<text x="73.6" y="50.5">4</text>
<text x="127" y="48">11</text>
<text x="127.6" y="53.1">8</text>
<text x="150.4" y="48">7</text>
<text x="150.4" y="53.1">9</text>
<text x="48.2" y="58.2">5</text>
<text x="73.6" y="58.2">7</text>
<text x="150.4" y="58.2">1</text>
<text x="58.8" y="64.8" transform="rotate(-90 58.8 64.8)">11</text>
<text x="63.9" y="64.2" transform="rotate(-90 63.9 64.2)">6</text>
<text x="139.4" y="63.5" transform="rotate(-90 139.4 63.5)">10</text>
<text x="237.2" y="94.9" transform="rotate(-90 237.2 94.9)">5</text>
<text x="227.9" y="100.1">3</text>
<text x="249.5" y="101.3">1</text>
<text x="227.9" y="103.9">4</text>
<text x="237.2" y="109.8" transform="rotate(-90 237.2 109.8)">2</text>
<text x="147.2" y="153.4">1</text>
<text x="147.2" y="150.9">2</text>
</g>
<g font-size="1.4" fill="#a90000">
<text x="256.9" y="50.5">A</text>
<text x="262.6" y="50.5">C</text>
<text x="71.1" y="148.3">1</text>
<text x="90.2" y="148.3">5</text>
<text x="71.1" y="150.9">3</text>
<text x="90.2" y="150.9">4</text>
<text x="81" y="156.8" transform="rotate(-90 81 156.8)">2</text>
</g>
<g font-size="1.4" fill="#006464">
<text x="80.1" y="141.7">U6</text>
<text x="74.7" y="149.3">VIN</text>
<text x="75.9" y="144.2">AP2112K-3.3</text>
<text x="83.9" y="149.3">VOUT</text>
<text x="74.7" y="151.9">EN</text>
<text x="82" y="153.9" transform="rotate(-90 82 153.9)">GND</text>
<text x="85.5" y="151.9">NC</text>
</g>
<g font-size="1.2" fill="#006464">
<text x="213.2" y="35.6">R01_3216M</text>
<text x="21.8" y="47">680K_1005M</text>
<text x="82.3" y="46.4">10u_X5R_2012M_50V</text>
<text x="106.6" y="46.4">100n_X7R_1005M</text>
<text x="243.3" y="47.7">1K00_1608M</text>
<text x="165" y="48.9">40K2_1005M</text>
<text x="181.5" y="48.9">22u_X5R_2012M</text>
<text x="198.1" y="48.9">22u_X5R_2012M</text>
<text x="22.6" y="55.9">36K_1005M</text>
<text x="113" y="57.8">15K_1005M</text>
<text x="21.8" y="64.8">26K1_1005M</text>
<text x="164.4" y="61.6">10K0_1005M</text>
<text x="43.2" y="69.9" transform="rotate(-90 43.2 69.9)">10n_X7R_1005M</text>
<text x="81.2" y="68">13K_1005M</text>
<text x="125.7" y="66.7">1u_X5R_1005M</text>
<text x="238.2" y="100.7" transform="rotate(-90 238.2 100.7)">VCC</text>
<text x="238.2" y="105.3" transform="rotate(-90 238.2 105.3)">GND</text>
<text x="257.7" y="111.2">1n_X7R_1005M</text>
<text x="204" y="123.9">100n_X7R_1005M</text>
<text x="60.4" y="155.6">10K0_1608M</text>
<text x="44.4" y="158.2">10u_X7R_2012M</text>
<text x="93.1" y="158.2">10u_X7R_2012M</text>
</g>
<g font-size="1.1" fill="#006464">
<text x="271.1" y="33">+POWER</text>
<text x="277.7" y="33">PWR_FLAG</text>
<text x="31.1" y="137.8">+POWER</text>
<text x="139.7" y="145.4">+POWER</text>
</g>
</svg>
